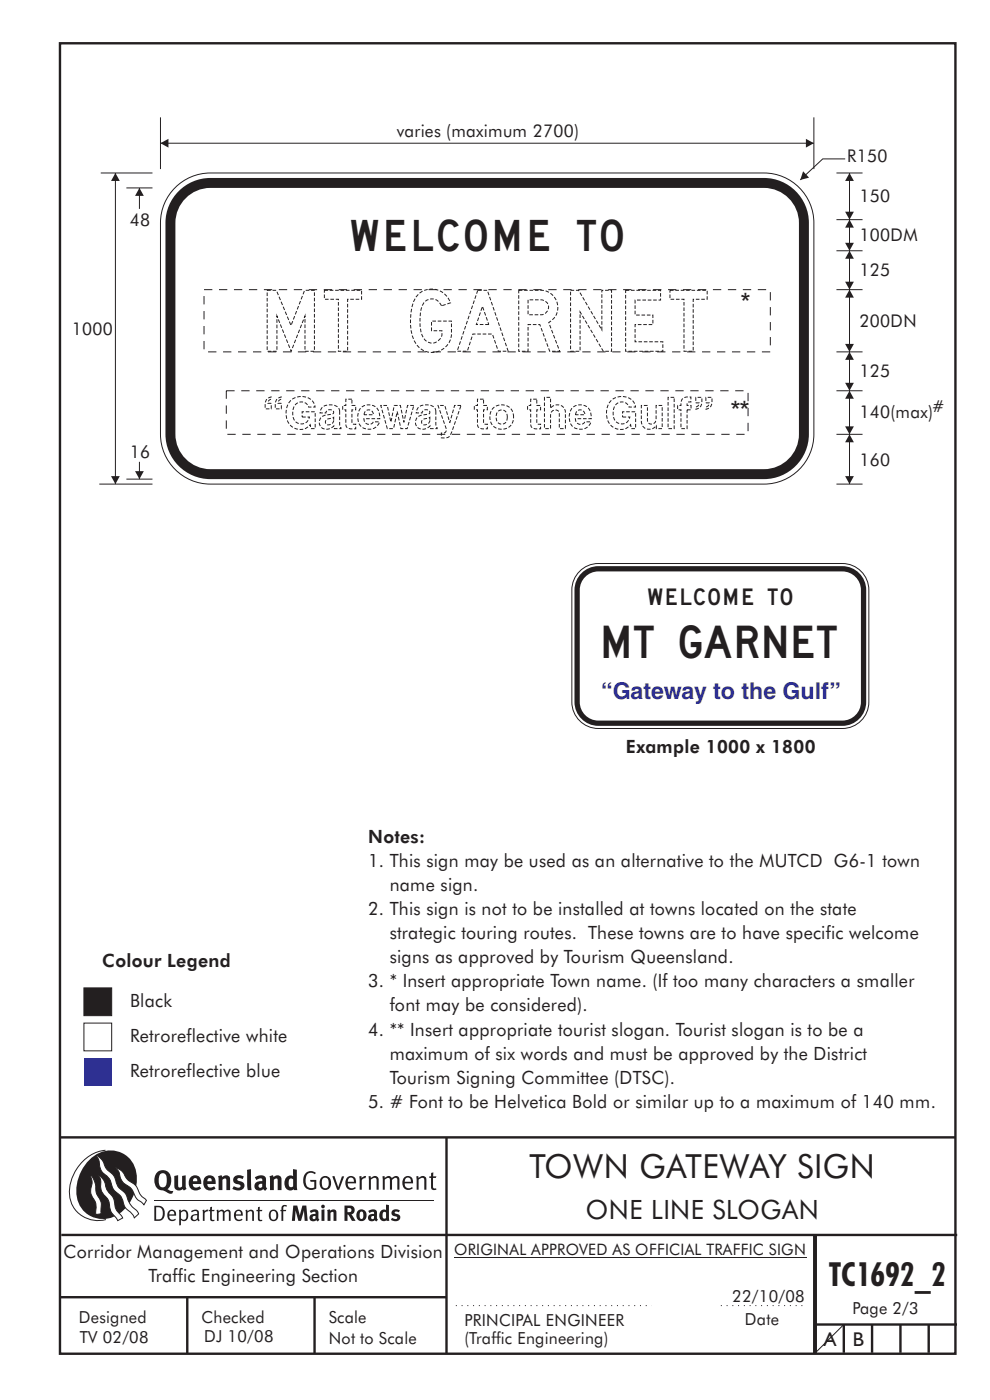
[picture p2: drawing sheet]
<svg xmlns="http://www.w3.org/2000/svg" width="210mm" height="297mm" viewBox="0 0 210 297" stroke-linecap="round" stroke-linejoin="round" font-family="sans-serif">
<g fill="none" stroke="#231f20" stroke-width=".51">
<path d="M12.7 9.2h190v278h-190zM12.7 241.3h190M94.7 241.4v45.8M12.7 275.2h82M13 262h190M39.7 275.2v12M66.7 275.2v12M172.7 262.2v25M173 262.1v24.9M173 281h30M179 281v6M185 281v6"/>
<path d="M191 281v6M197 281v6"/>
</g>
<path d="M96.3 266.7h74.7" fill="none" stroke="#231f20" stroke-width=".21"/>
<g fill="#231f20">
<path d="M64.9 248.8a1.61 1.61 0 0 1 2.1 0l-.2 .3a1.17 1.17 0 0 0-1.4-.2 1.17 1.17 0 0 0-.6 1.3 1.42 1.42 0 0 0 1.2 1.9l.7-.2v-1.2h-.8l-.1-.4h1.3v1.8a1.82 1.82 0 0 1-2.2 0 1.82 1.82 0 0 1-.6-2.1l.2-.7z" fill-rule="evenodd"/>
<path d="M68.2 249.7a1.77 1.77 0 0 0 .4 2.7 1.39 1.39 0 0 0 1.4-.5 1.39 1.39 0 0 0 .2-1.5 1.19 1.19 0 0 0-2-.7zM68.5 250a.83 .83 0 0 1 1 .1 .83 .83 0 0 1 .2 .9 .75 .75 0 0 1-.6 1.1 .75 .75 0 0 1-.8-.8v-1z" fill-rule="evenodd"/>
<path d="M70.5 249.6l.4-.1 .8 2.4 .8-2.3h.5l-1.1 2.8h-.4z" fill-rule="evenodd"/>
<path d="M73.6 249.9a1.74 1.74 0 0 0 .5 2.5l.9-.1 .5-.2-.2-.3a.89 .89 0 0 1-1.1 .2 .89 .89 0 0 1-.4-1h1.7a1.15 1.15 0 0 0-.4-1.3 1.15 1.15 0 0 0-1.5 .2zM74 250a.67 .67 0 0 1 .8-.1 .67 .67 0 0 1 .3 .8h-1.3z" fill-rule="evenodd"/>
<path d="M76.2 249.6l.4-.1 .1 .4 .5-.4h.5l-.2 .5a.61 .61 0 0 0-.8 .6v1.8h-.4z" fill-rule="evenodd"/>
<path d="M78.1 249.6l.5-.1 .1 .4a.89 .89 0 0 1 .9-.4 .89 .89 0 0 1 .7 .7v2.2h-.4v-2.2l-.1-.2-.3-.1-.8 .4v2.1h-.4z" fill-rule="evenodd"/>
<path d="M81.1 249.6l.4-.1 .1 .4a.83 .83 0 0 1 .8-.4 .83 .83 0 0 1 .7 .4 .86 .86 0 0 1 .9-.4 .86 .86 0 0 1 .7 .7v2.2h-.4l-.1-2.3a.5 .5 0 0 0-.8 0l-.2 .2v2.1h-.5v-2.2l-.4-.3-.7 .4v2.1h-.4z" fill-rule="evenodd"/>
<path d="M85.7 249.9a1.74 1.74 0 0 0 .5 2.5l.9-.1 .5-.2-.2-.3a.89 .89 0 0 1-1.1 .2 .89 .89 0 0 1-.4-1h1.7a1.15 1.15 0 0 0-.5-1.3 1.15 1.15 0 0 0-1.4 .2zM86 250a.67 .67 0 0 1 .9-.1 .67 .67 0 0 1 .3 .8h-1.3z" fill-rule="evenodd"/>
<path d="M88.3 249.6l.4-.1 .1 .4a.89 .89 0 0 1 .9-.4 .89 .89 0 0 1 .7 .7v2.2h-.4v-2.2l-.1-.2-.3-.1-.8 .4v2.1h-.4z" fill-rule="evenodd"/>
<path d="M91.5 248.8l.4-.1v.9h.7l-.2 .3h-.5v2.1l.1 .1h.5l.1 .3a.71 .71 0 0 1-1.2-.6v-1.9h-.3v-.3h.3z" fill-rule="evenodd"/>
<path d="M37 249.5l.8-.2v2a.46 .46 0 0 0 .2 .6 .46 .46 0 0 0 .6-.2v-2.2l.8-.2v2.4l.2 .5-.6 .4-.2-.4a1.03 1.03 0 0 1-1.2 .3 1.03 1.03 0 0 1-.6-1.1z" fill-rule="evenodd"/>
<path d="M40.4 249.8a1.64 1.64 0 0 0 0 2.2 1.64 1.64 0 0 0 2.3 .1l-.4-.4a.78 .78 0 0 1-.9 .3 .78 .78 0 0 1-.5-.8h1.8a1.37 1.37 0 0 0-.6-1.7 1.37 1.37 0 0 0-1.7 .3zM41 250.1a.48 .48 0 0 1 .7-.1 .48 .48 0 0 1 .2 .6h-1z" fill-rule="evenodd"/>
<path d="M43.5 249.8a1.65 1.65 0 0 0-.2 1.9 1.65 1.65 0 0 0 1.9 .8l.5-.4-.3-.4a.78 .78 0 0 1-.9 .3 .78 .78 0 0 1-.5-.8h1.8a1.37 1.37 0 0 0-.6-1.7 1.37 1.37 0 0 0-1.7 .3zM44.1 250.1a.48 .48 0 0 1 .6-.1 .48 .48 0 0 1 .2 .6h-.9z" fill-rule="evenodd"/>
<path d="M46.3 249.5l.7-.2 .1 .4a.95 .95 0 0 1 1-.3 .95 .95 0 0 1 .7 .8v2.3h-.8v-2.3l-.3-.2-.5 .3v2.2h-.8z" fill-rule="evenodd"/>
<path d="M49.7 249.7a1.73 1.73 0 0 1 2-.1l-.2 .5-.6-.2a.42 .42 0 0 0-.6 .3l.2 .3a1.23 1.23 0 0 1 1.4 1 1.47 1.47 0 0 1-2.3 .9l-.3-.2 .3-.6 .7 .3a.47 .47 0 0 0 .7-.3 .87 .87 0 0 0-1-.5l-.4-.2-.1-.4z" fill-rule="evenodd"/>
<path d="M54.1 249.8l.3 .5 .3-.2a.62 .62 0 0 1 .9 .1v.4a1.21 1.21 0 0 0-1.3 .3 1.21 1.21 0 0 0-.2 1.3 1.19 1.19 0 0 0 1.7 0l.5 .4 .4-.5-.3-.3v-1.4a.96 .96 0 0 0-1.3-1.1zM55 251.2l.6-.1v.7a.43 .43 0 0 1-.6 .1 .43 .43 0 0 1 0-.7z" fill-rule="evenodd"/>
<path d="M57.2 249.5l.7-.2 .1 .4a.95 .95 0 0 1 1-.3 .95 .95 0 0 1 .7 .8v2.3h-.8v-2.3l-.3-.2-.5 .3v2.2h-.8z" fill-rule="evenodd"/>
<path d="M62.2 248v1.5a1.29 1.29 0 0 0-1.4 .2 1.29 1.29 0 0 0-.5 1.3 1.24 1.24 0 0 0 .5 1.3 1.24 1.24 0 0 0 1.5 0l.1 .2h.7l-.1-4.3zM61.5 250.1l.4-.1 .3 .2v1.5l-.3 .1a.48 .48 0 0 1-.6-.4 1.52 1.52 0 0 1 .2-1.3z" fill-rule="evenodd"/>
<path d="M52.4 248.2l.8-.2 .2 4.5h-.8l-.1-.2z" fill-rule="evenodd"/>
</g>
<path d="M22.4 244a9 9 0 0 0-7.4 10.9 6.2 6.2 0 0 0 7.5 3.8M32.7 254.6h59.4" fill="none" stroke="#231f20" stroke-width=".21"/>
<path d="M19.1 245.9a5.7 5.7 0 0 1 6.5-1.4 5.7 5.7 0 0 1 3.4 5.7 8.6 8.6 0 0 1-6.2 8.3 5.7 5.7 0 0 1-6.5-7 9.9 9.9 0 0 1 2.8-5.6z" fill-rule="evenodd" fill="#231f20"/>
<path d="M24.4 247.7a3.1 3.1 0 0 1 2.3 2.2l.8 .7a3.2 3.2 0 0 1 2 2.4l.4 .6 1.2 1.1-.6 .9-.2-.3a3.5 3.5 0 0 1-1.9-2.1 3.8 3.8 0 0 0-2.1-2.2 3.5 3.5 0 0 1-1-2.2zM20.4 245.1a3.4 3.4 0 0 1 1.9 2.5l.7 .8a3.3 3.3 0 0 1 1.7 2.6 4.4 4.4 0 0 0 1.7 2l.3 .3a6.1 6.1 0 0 0 2.5 3.7l.2 .5-.9 .9a6.1 6.1 0 0 0-1.9-2.3l-.4-.7a3.6 3.6 0 0 0-1.9-2.8l-.6-1a3.6 3.6 0 0 0-1.9-2.8 3.7 3.7 0 0 1-.8-2.4zM21 249.3a3.4 3.4 0 0 1 1.5 2.7l.6 1a3.8 3.8 0 0 1 1.4 3.1l.3 .7 1.2 1.6-1 .5-.5-.7a3.2 3.2 0 0 1-1.3-2.8 4.3 4.3 0 0 0-1.4-2.2 4.7 4.7 0 0 1-.5-2.9zM19.2 249.3a5.1 5.1 0 0 1 1.2 3.7l.3 .7a3.1 3.1 0 0 1 .7 3l.1 .8-1.1 .2-.1-.8a3.5 3.5 0 0 0-.9-3.3 3.6 3.6 0 0 1 .1-2.5z" fill-rule="evenodd" fill="#fff" stroke="#231f20" stroke-width=".21"/>
<g fill="#231f20">
<path d="M33.4 248.7a2.51 2.51 0 0 0 .4 3.7l.8 .1a2.78 2.78 0 0 0 2 .7l.2-.6h-.6l-.7-.3a2.56 2.56 0 0 0 0-3.8 1.83 1.83 0 0 0-2.1 .2zM34 249.1a.87 .87 0 0 1 1 0 .87 .87 0 0 1 .4 .9v.4a1.17 1.17 0 0 1-.9 1.5l-.3-.1a2.38 2.38 0 0 1-.2-2.7z" fill-rule="evenodd"/>
<path d="M33.1 256.1v2.6a1.12 1.12 0 0 0 1.2-.3 1.12 1.12 0 0 0 .2-1.2l-.1-.5-.3-.4zM32.7 255.8h1.1a1.67 1.67 0 0 1 1.2 1.6 1.67 1.67 0 0 1-1.3 1.6h-1zM36.1 257.1l-.2 .5h1.1a.55 .55 0 0 0-.3-.6 .55 .55 0 0 0-.6 .1zM35.8 256.9a.95 .95 0 0 1 1.2-.1 .95 .95 0 0 1 .4 1.1h-1.5a.72 .72 0 0 0 .4 .8 .72 .72 0 0 0 .9-.2l.1 .3a1.15 1.15 0 0 1-1.5 0 1.15 1.15 0 0 1-.2-1.5zM38.4 257.3v1.2a.7 .7 0 0 0 .9 .1 .7 .7 0 0 0 .2-.9 .61 .61 0 0 0-.4-.7 .61 .61 0 0 0-.7 .3zM38 256.7l.3-.1 .1 .4a.95 .95 0 0 1 1.2-.2 .95 .95 0 0 1 .3 1.2 .92 .92 0 0 1-.5 .9 .92 .92 0 0 1-1-.1v1.1l-.4 .1zM40.9 258a.5 .5 0 0 0 .2 .8 .5 .5 0 0 0 .7-.4v-.6zM40.5 256.9a1 1 0 0 1 1.7 .3v1.4l.2 .2-.2 .3-.3-.4a.78 .78 0 0 1-1.4 0 .78 .78 0 0 1 .8-1.1h.5a.58 .58 0 0 0-.3-.7 .58 .58 0 0 0-.7 .2zM43 256.7l.3-.1 .1 .4 .3-.3 .5-.1-.2 .4a.52 .52 0 0 0-.6 .5v1.5h-.4zM44.6 256.1l.4-.1-.1 .7h.6l-.1 .2h-.5v1.5a.35 .35 0 0 0 .6 .3v.3a.57 .57 0 0 1-.6 .1 .57 .57 0 0 1-.3-.6v-1.6h-.3v-.2h.3zM45.9 256.7l.4-.1 .1 .4 .2-.2a.64 .64 0 0 1 1 .2 .7 .7 0 0 1 .8-.4 .7 .7 0 0 1 .5 .6v1.8h-.4v-1.7l-.2-.4-.7 .4v1.7h-.3v-1.7a.38 .38 0 0 0-.3-.4 .38 .38 0 0 0-.5 .2l-.1 .2v1.7h-.4zM50.2 257.1l-.2 .5h1.1a.55 .55 0 0 0-.2-.6 .55 .55 0 0 0-.7 .1zM49.9 256.9a.95 .95 0 0 1 1.2-.1 .95 .95 0 0 1 .4 1.1h-1.5a.72 .72 0 0 0 .4 .8 .72 .72 0 0 0 .9-.2l.1 .3a1.15 1.15 0 0 1-1.5 0 1.15 1.15 0 0 1-.2-1.5zM52.1 256.7l.3-.1 .1 .4a.72 .72 0 0 1 .8-.4 .72 .72 0 0 1 .6 .6v1.8h-.4v-1.6a.45 .45 0 0 0-.3-.5 .45 .45 0 0 0-.5 .2l-.2 .2v1.7h-.3zM54.7 256.1l.4-.1v.7h.6l-.1 .2h-.5v1.5a.35 .35 0 0 0 .5 .3v.3a.57 .57 0 0 1-.6 .1 .57 .57 0 0 1-.3-.6v-1.6h-.3v-.2h.3zM57.6 257.1l-.2 .7a.65 .65 0 0 0 .3 .8 .65 .65 0 0 0 .8-.2l.1-.1a.93 .93 0 0 0-.7-1.4zM57.3 256.9a1.12 1.12 0 0 1 1.4 0 1.12 1.12 0 0 1 .2 1.5 1.01 1.01 0 0 1-1.2 .6 1.01 1.01 0 0 1-.7-1.2zM59.9 255.8l.5-.2 .5 .2-.2 .2-.3-.1-.3 .2v.6h.6l-.1 .2h-.5v2.1h-.4v-2.1h-.2v-.2h.2zM62.2 255.8l-.3 3.2h.7l.1-2.3 .6 2.3h.5l.7-2.3 .1 2.3h.7l-.3-3.2h-.9l-.5 2.1-.5-2.1zM65.7 256.9l.3 .4a.51 .51 0 0 1 .5-.3 .51 .51 0 0 1 .4 .4v.1a.88 .88 0 0 0-1.1 .4 .88 .88 0 0 0 .2 1.1 .9 .9 0 0 0 1.1-.2l.3 .3 .4-.4-.3-.3v-1a.87 .87 0 0 0-.4-.9 .87 .87 0 0 0-1 .2zM66.4 258h.5v.5l-.1 .1h-.3l-.2-.2zM68.2 256.7v2.3h.6v-2.4zM68.1 255.9a.4 .4 0 0 0 .8 0 .4 .4 0 0 0-.8 0zM69.4 256.7l.1 2.3h.6v-1.7a.33 .33 0 0 1 .4-.2 .33 .33 0 0 1 .2 .3v1.6h.7v-1.7a.75 .75 0 0 0-.6-.7 .75 .75 0 0 0-.8 .2v-.3zM73.1 255.8v3.2h.6v-1.4l.3 .3 .7 1.1h.7l-.9-1.4a.94 .94 0 0 0 .7-1 .94 .94 0 0 0-.9-.8zM73.7 256.3a.51 .51 0 0 1 .7 .1 .51 .51 0 0 1-.1 .7l-.6 .1zM75.9 256.9a1.19 1.19 0 0 0-.1 1.7 1.19 1.19 0 0 0 1.7 0 1.19 1.19 0 0 0 0-1.6 1.19 1.19 0 0 0-1.6-.1zM76.5 257.1l.2-.1a.99 .99 0 0 1 0 1.6 1.06 1.06 0 0 1-.2-1.5zM78.1 256.9l.3 .4a.51 .51 0 0 1 .5-.3 .51 .51 0 0 1 .4 .4v.1a.88 .88 0 0 0-1.1 .4 .88 .88 0 0 0 .2 1.1 .9 .9 0 0 0 1.1-.2l.3 .3 .4-.4-.2-.3v-1a.87 .87 0 0 0-.5-.9 .87 .87 0 0 0-1 .2zM78.9 258h.4v.5l-.1 .1h-.3l-.2-.2zM81.9 255.5v1.2a1.2 1.2 0 0 0-1.4 .6 1.2 1.2 0 0 0 .2 1.4l.5 .3 .8-.1v.1h.6l-.1-3.4zM81.4 257.1l.5 .1-.1 1.2a.46 .46 0 0 1-.5 0 .46 .46 0 0 1-.2-.5zM83.3 256.8a.79 .79 0 0 0-.2 .9 .79 .79 0 0 0 1 .4 .33 .33 0 0 1 0 .5 .33 .33 0 0 1-.5 0l-.5-.3-.2 .5a1.15 1.15 0 0 0 1.2 .3 1.15 1.15 0 0 0 .8-1 1.49 1.49 0 0 0-1.2-.8 .4 .4 0 0 1 .3-.3 .4 .4 0 0 1 .4 .1l.2 .1 .2-.4a1.47 1.47 0 0 0-1.5 0z" fill-rule="evenodd"/>
</g>
<path d="M96.7 277h41.5M152.9 277h17.4" fill="none" stroke="#231f20" stroke-width=".21" stroke-dasharray=".2 1" stroke-linecap="butt"/>
<path d="M37.6 39.4a10.5 10.5 0 0 1 7-2.7h117.5a10.6 10.6 0 0 1 10.5 10.6v44.8a10.6 10.6 0 0 1-10.5 10.6h-117.5a10.6 10.6 0 0 1-10.6-10.6v-44.8a10.6 10.6 0 0 1 3.6-7.9z" fill-rule="evenodd" fill="#fff" stroke="#231f20" stroke-width=".21"/>
<path d="M38.3 40.2a9.5 9.5 0 0 1 6.3-2.4h117.5a9.6 9.6 0 0 1 9.5 9.5v44.8a9.6 9.6 0 0 1-9.5 9.5h-117.5a9.6 9.6 0 0 1-9.5-9.5v-44.8a9.5 9.5 0 0 1 3.2-7.1z" fill-rule="evenodd" fill="#231f20"/>
<path d="M39.8 41.7a7.4 7.4 0 0 1 4.8-1.8h117.5a7.4 7.4 0 0 1 7.4 7.4v44.8a7.4 7.4 0 0 1-7.4 7.4h-117.5a7.4 7.4 0 0 1-7.4-7.4v-44.8a7.4 7.4 0 0 1 2.6-5.6z" fill-rule="evenodd" fill="#fff"/>
<path d="M48 82.9h110.7v9.2h-110.7z" fill="none" stroke="#231f20" stroke-width=".21" stroke-dasharray="1.8 1.4" stroke-linecap="butt"/>
<path d="M34 30.4h138.6" fill="none" stroke="#231f20" stroke-width=".21"/>
<g fill="#231f20">
<path d="M171 29.5l1.6 .9-1.6 .9z"/>
<path d="M34 30.4l1.7-.9v1.8z"/>
</g>
<path d="M34 24.9v11M179.3 33.7h-4.8l-4.7 4.5" fill="none" stroke="#231f20" stroke-width=".21"/>
<path d="M170.4 36.3l1.2 1.4-1.8 .5z" fill="#231f20"/>
<path d="M172.6 24.9v11M177.4 36.7h5.6M180.2 36.7v9.9M177.4 46.6h5.6M177.4 61.4h5.6M177.4 92.1h5.6M177.4 102.7h5.6" fill="none" stroke="#231f20" stroke-width=".21"/>
<path d="M43.3 61.4h120.1v13.2h-120.1z" fill="none" stroke="#231f20" stroke-width=".21" stroke-dasharray="1.8 1.4" stroke-linecap="butt"/>
<g fill="#231f20">
<path d="M180.2 36.7l.9 1.7h-1.8z"/>
<path d="M179.3 44.9h1.8l-.9 1.7z"/>
</g>
<path d="M180.2 46.6v6.6" fill="none" stroke="#231f20" stroke-width=".21"/>
<g fill="#231f20">
<path d="M180.2 46.6l.9 1.7h-1.8z"/>
<path d="M179.3 51.5h1.8l-.9 1.7z"/>
</g>
<path d="M180.2 53.2v8.2" fill="none" stroke="#231f20" stroke-width=".21"/>
<g fill="#231f20">
<path d="M179.3 59.8h1.8l-.9 1.6z"/>
<path d="M180.2 53.2l.9 1.7h-1.8z"/>
</g>
<path d="M180.2 92.1v10.6" fill="none" stroke="#231f20" stroke-width=".21"/>
<g fill="#231f20">
<path d="M180.2 92.1l.9 1.7h-1.8z"/>
<path d="M179.3 101h1.8l-.9 1.7z"/>
</g>
<path d="M29.6 98v3.6" fill="none" stroke="#231f20" stroke-width=".21"/>
<path d="M28.6 100h1.9l-.9 1.6z" fill="#231f20"/>
<path d="M177.4 53.2h5.6M177.4 74.6h5.6M180.2 61.4v13.2M177.4 82.9h5.6" fill="none" stroke="#231f20" stroke-width=".21"/>
<g fill="#231f20">
<path d="M180.2 61.4l.9 1.7h-1.8z"/>
<path d="M179.3 73h1.8l-.9 1.6z"/>
</g>
<path d="M24.5 36.7v66" fill="none" stroke="#231f20" stroke-width=".21"/>
<g fill="#231f20">
<path d="M24.5 36.7l.9 1.7h-1.8z"/>
<path d="M23.6 101h1.8l-.9 1.7z"/>
</g>
<path d="M180.2 74.6v8.3" fill="none" stroke="#231f20" stroke-width=".21"/>
<g fill="#231f20">
<path d="M179.3 81.2h1.8l-.9 1.7z"/>
<path d="M180.2 74.6l.9 1.7h-1.8z"/>
</g>
<path d="M180.2 82.9v9.2" fill="none" stroke="#231f20" stroke-width=".21"/>
<g fill="#231f20">
<path d="M180.2 82.9l.9 1.7h-1.8z"/>
<path d="M179.3 90.4h1.8l-.9 1.7z"/>
</g>
<path d="M21.4 36.7h10.9M26.8 39.9h5.5M29.6 39.9v4.4M21.1 102.7h11.2M26.8 101.6h5.5" fill="none" stroke="#231f20" stroke-width=".21"/>
<path d="M29.6 39.9l.9 1.7h-1.9z" fill="#231f20"/>
<path d="M122.9 121.2a5.6 5.6 0 0 1 4-1.7h51.8a5.6 5.6 0 0 1 5.6 5.7v23.7a5.6 5.6 0 0 1-5.6 5.6h-51.8a5.6 5.6 0 0 1-5.6-5.6v-23.7a5.6 5.6 0 0 1 1.6-4z" fill-rule="evenodd" fill="#fff" stroke="#231f20" stroke-width=".21"/>
<path d="M123.7 121.3a5 5 0 0 1 3.2-1.2h51.8a5.1 5.1 0 0 1 5 5.1v23.7a5.1 5.1 0 0 1-5 5.1h-51.8a5.1 5.1 0 0 1-5-5.1v-23.7a5 5 0 0 1 1.8-3.9z" fill-rule="evenodd" fill="#231f20"/>
<path d="M124.1 122.4a3.9 3.9 0 0 1 2.8-1.2h51.8a3.9 3.9 0 0 1 3.9 4v23.7a3.9 3.9 0 0 1-3.9 4h-51.8a3.9 3.9 0 0 1-3.9-4v-23.7a3.9 3.9 0 0 1 1.1-2.8z" fill-rule="evenodd" fill="#fff"/>
<path d="M179 281l-6 6" fill="none" stroke="#231f20" stroke-width=".21"/>
<path d="M17.8 209.6h5.9v5.9h-5.9z" fill-rule="evenodd" fill="#231f20" stroke="#231f20" stroke-width=".21"/>
<path d="M17.8 217h5.9v5.9h-5.9z" fill-rule="evenodd" fill="#fff" stroke="#231f20" stroke-width=".21"/>
<path d="M17.8 224.5h5.9v5.9h-5.9z" fill-rule="evenodd" fill="#2e3092"/>
<text font-size="12.9" fill="#231f20" x="56.7" y="74.5">MT GARNET</text>
<text font-size="9.2" fill="#231f20" x="55.7" y="90.9">“Gateway to the Gulf”</text>
<g font-size="7.1" fill="#231f20">
<text x="112.3" y="249.9">TOWN GATEWAY SIGN</text>
<text x="175.8" y="272.9">TC1692_2</text>
</g>
<text font-size="6.9" fill="#231f20" x="128.1" y="139.6">MT GARNET</text>
<text font-size="6.6" fill="#231f20" x="74.5" y="53.3">WELCOME TO</text>
<g font-size="5.6" fill="#231f20">
<text x="157.1" y="66.1">*</text>
<text x="154.9" y="89.1">**</text>
<text x="124.3" y="258.7">ONE LINE SLOGAN</text>
</g>
<text font-size="4.9" fill="#2e3092" x="127.5" y="148.3">“Gateway to the Gulf”</text>
<g font-size="4.2" fill="#231f20">
<text x="174.7" y="285.6">A</text>
<text x="180.9" y="285.6">B</text>
</g>
<g font-size="3.9" fill="#231f20">
<text x="132.8" y="159.8">Example 1000 x 1800</text>
<text x="78.1" y="178.7">Notes:</text>
<text x="78.1" y="183.9">1. This sign may be used as an alternative to the MUTCD G6-1 town</text>
<text x="82.7" y="189">name sign.</text>
<text x="78.1" y="194.1">2. This sign is not to be installed at towns located on the state</text>
<text x="82.7" y="199.2">strategic touring routes. These towns are to have specific welcome</text>
<text x="21.7" y="205.1">Colour Legend</text>
<text x="78.1" y="209.5">3. * Insert appropriate Town name. (If too many characters a smaller</text>
<text x="82.7" y="204.3">signs as approved by Tourism Queensland.</text>
<text x="27.6" y="213.6">Black</text>
<text x="82.7" y="214.6">font may be considered).</text>
<text x="27.6" y="221">Retroreflective white</text>
<text x="78.1" y="219.7">4. ** Insert appropriate tourist slogan. Tourist slogan is to be a</text>
<text x="82.7" y="224.8">maximum of six words and must be approved by the District</text>
<text x="27.6" y="228.5">Retroreflective blue</text>
<text x="82.7" y="229.9">Tourism Signing Committee (DTSC).</text>
<text x="78.1" y="235">5. # Font to be Helvetica Bold or similar up to a maximum of 140 mm.</text>
<text x="13.5" y="266.8">Corridor Management and Operations Division</text>
<text x="31.5" y="271.9">Traffic Engineering Section</text>
</g>
<g font-size="3.7" fill="#231f20">
<text x="84.1" y="29.1">varies (maximum 2700)</text>
<text x="179.7" y="34.5">R150</text>
<text x="27.5" y="48">48</text>
<text x="182.3" y="43">150</text>
<text x="182.3" y="51.2">100DM</text>
<text x="182.3" y="58.6">125</text>
<text x="15.2" y="71">1000</text>
<text x="182.3" y="69.4">200DN</text>
<text x="182.3" y="80.1">125</text>
<text x="182.3" y="88.7">140(max)</text>
<text x="27.5" y="97.2">16</text>
<text x="182.3" y="98.8">160</text>
</g>
<g font-size="3.5" fill="#231f20">
<text x="197.7" y="87.4">#</text>
<text x="137.5" y="128.4">WELCOME TO</text>
<text x="16.7" y="280.6">Designed</text>
<text x="42.7" y="280.6">Checked</text>
<text x="69.7" y="280.6">Scale</text>
<text x="98.5" y="281.3">PRINCIPAL ENGINEER</text>
<text x="155.3" y="276.2">22/10/08</text>
<text x="158" y="281.2">Date</text>
<text x="180.9" y="278.8">Page 2/3</text>
<text x="16.9" y="284.8">TV 02/08</text>
<text x="43.3" y="284.8">DJ 10/08</text>
<text x="69.7" y="285.2">Not to Scale</text>
<text x="98.5" y="285.1">(Traffic Engineering)</text>
</g>
<text font-size="3.4" fill="#231f20" x="96.3" y="266.3">ORIGINAL APPROVED AS OFFICIAL TRAFFIC SIGN</text>
</svg>
